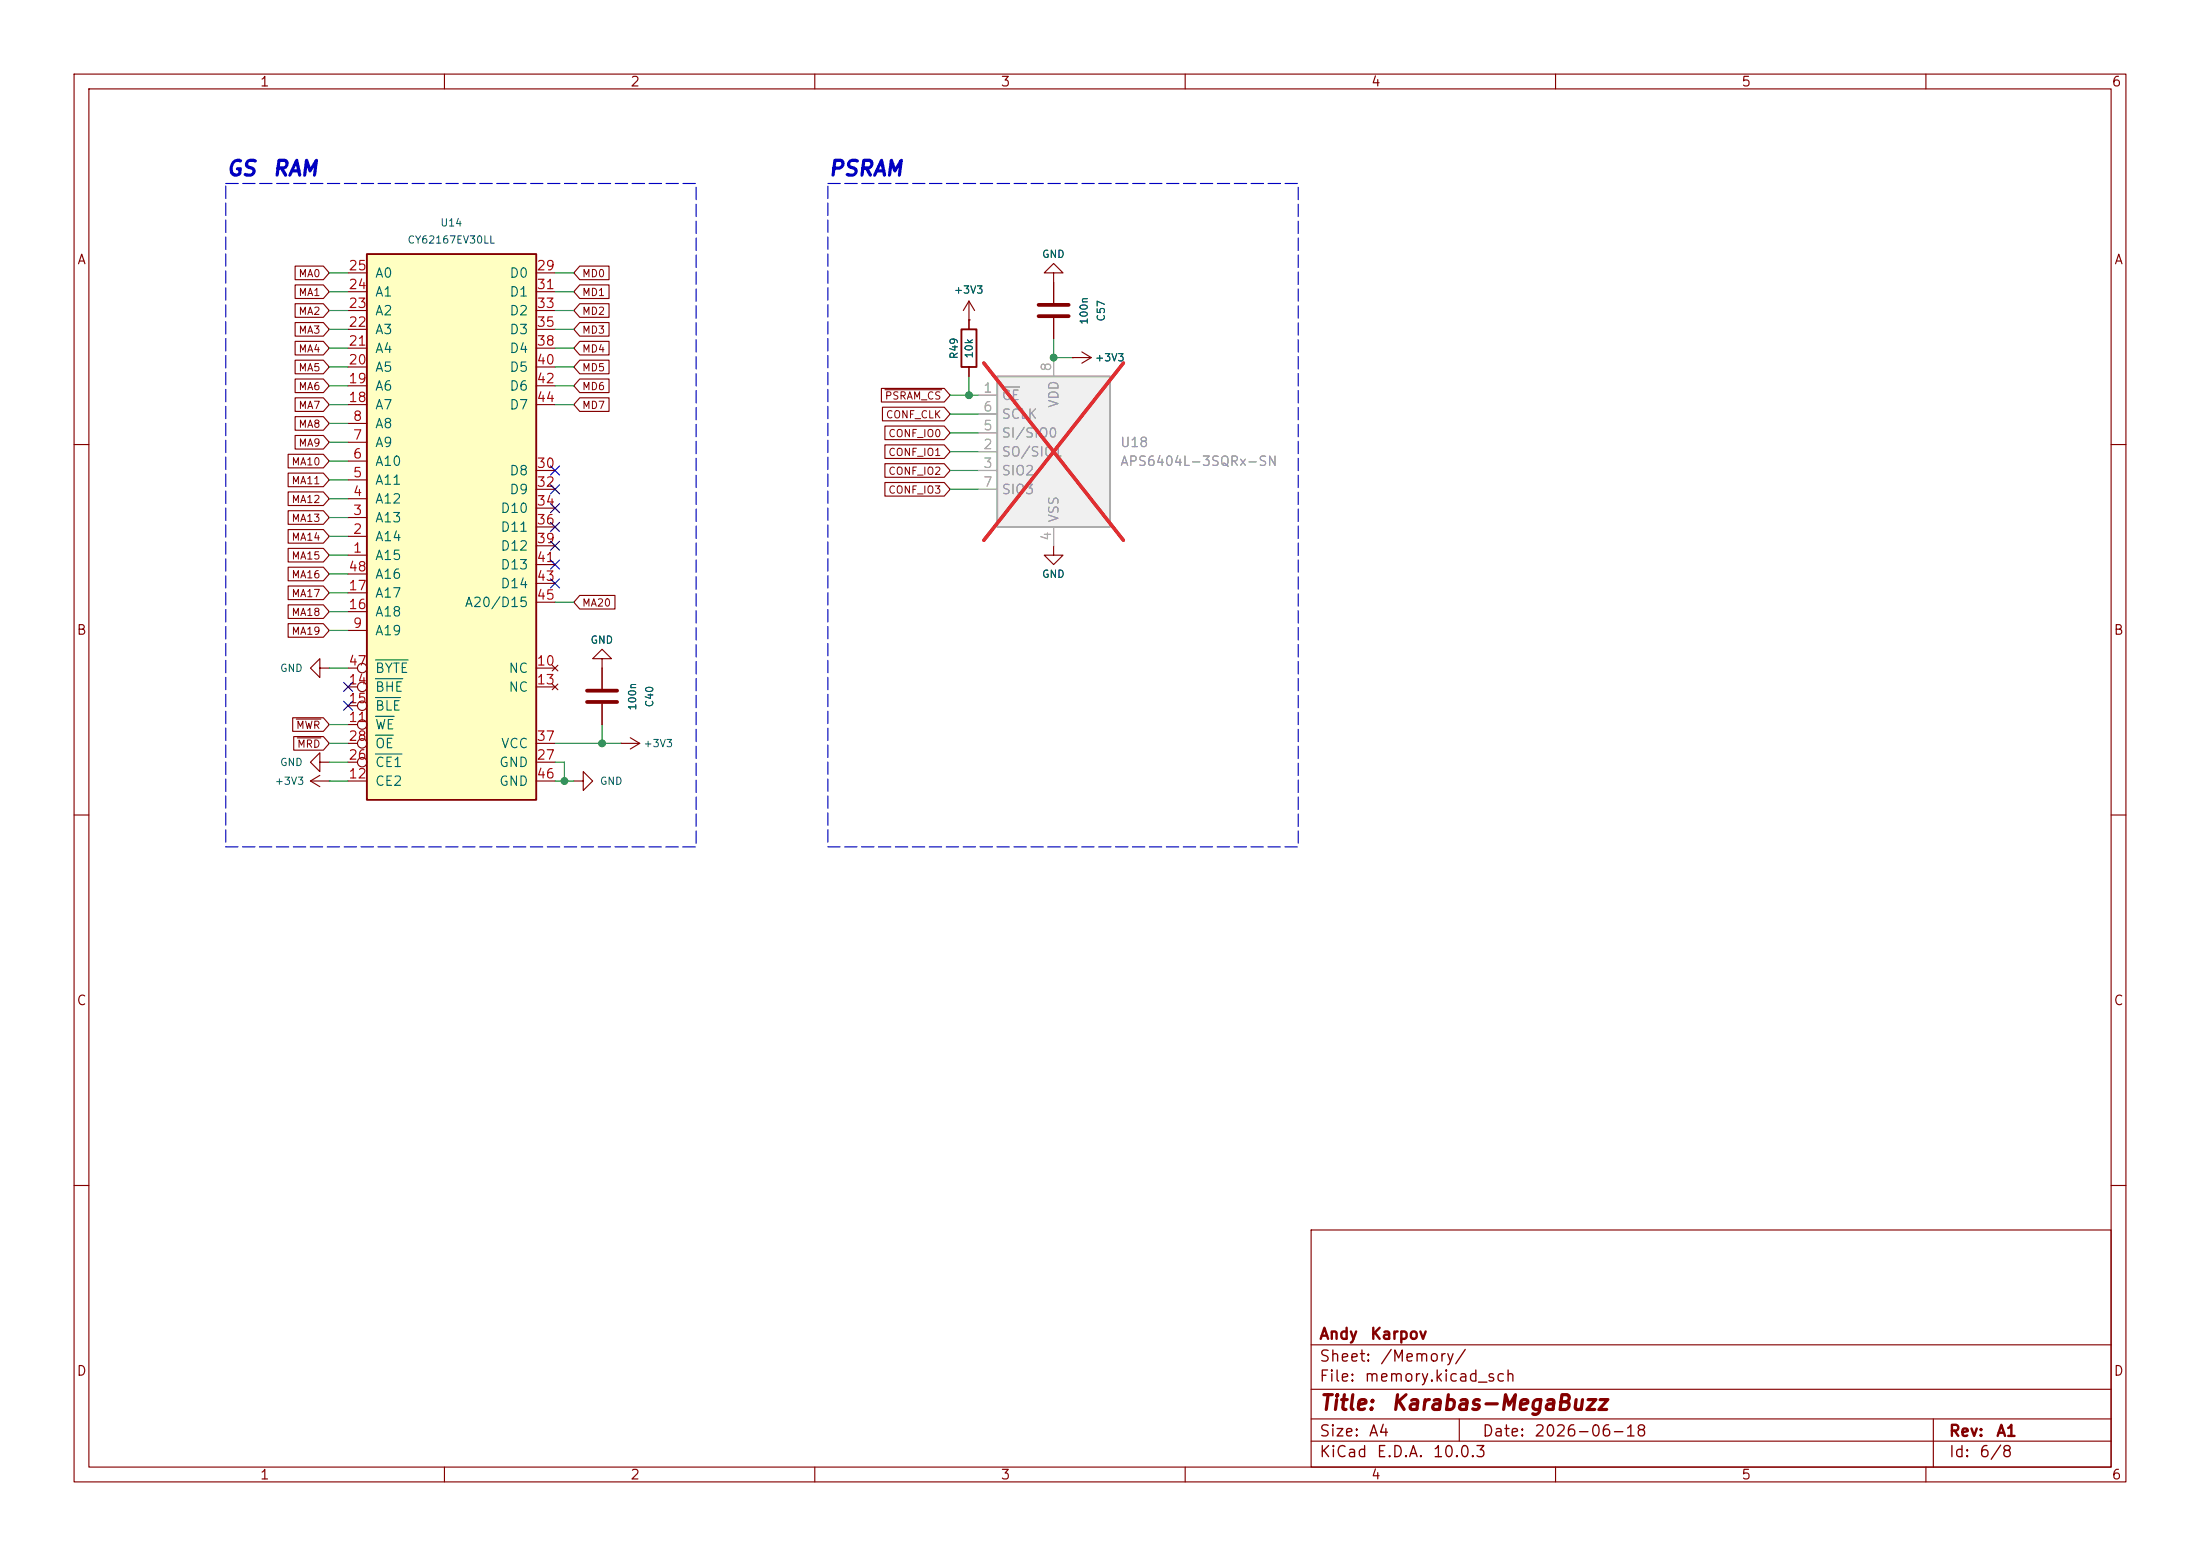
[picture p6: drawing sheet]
<svg xmlns="http://www.w3.org/2000/svg" width="297mm" height="210mm" viewBox="0 0 297 210" stroke-linecap="round" stroke-linejoin="round" font-family="sans-serif">
<g fill="none" stroke="#840000" stroke-width=".15">
<path d="M10 10h277v190h-277zM12 12h273v186h-273zM60 10v2M110 10v2M160 10v2M210 10v2M260 10v2M10 60h2M285 60h2M10 110h2M285 110h2M10 160h2"/>
<path d="M177 166h108v32h-108zM285 160h2M60 198v2M110 198v2M160 198v2M177 194.5h108M177 191.5h108M177 187.5h108M177 181.5h108M197 191.5v3M210 198v2M260 198v2"/>
<path d="M261 191.5v6.5"/>
</g>
<path d="M134.6 50.8h15.3v20.3h-15.3z" fill="#f0f0f0"/>
<path d="M134.6 50.8h15.3v20.3h-15.3z" fill="none" stroke="#a1a1a1" stroke-width=".25"/>
<path d="M132.1 53.3h2.5M132.1 58.4h2.5M132.1 55.9h2.5M142.2 48.3v2.5M132.1 61h2.5M132.1 63.5h2.5M132.1 66h2.5M142.2 71.1v2.6" fill="none" stroke="#a1a1a1" stroke-width=".15"/>
<path d="M135.3 52.2h2.3" fill="none" stroke="#989898" stroke-width=".15"/>
<path d="M132.8 49l18.9 23.9M151.7 49l-18.9 23.9" fill="none" stroke="#e12e31" stroke-width=".46"/>
<path d="M81.3 90.2v2.8M81.3 95v2.8M85.1 99.6l1.3 .7M41.9 105.4l1.3 .8M41.9 105.4h2.5M43.2 104.6l-1.3 .8M44.4 105.4h.1M77.5 105.4h1.2v-1.3l1.3 1.3-1.3 1.3v-1.3M83.8 100.3h.1M83.8 100.3h2.6M86.4 100.3l-1.3 .8" fill="none" stroke="#840000" stroke-width=".15"/>
<path d="M79.2 93.2h4.1M79.2 94.7h4.1" fill="none" stroke="#840000" stroke-width=".51"/>
<path d="M49.5 34.3h22.9v73.7h-22.9z" fill="#ffffc2"/>
<path d="M49.5 34.3h22.9v73.7h-22.9zM129.8 44.5h2v5h-2z" fill="none" stroke="#840000" stroke-width=".25"/>
<g fill="none" stroke="#840000" stroke-width=".15">
<path d="M39.8 38.5h3.9l.7 .9-.7 .9h-3.9zM39.8 35.9h3.9l.7 .9-.7 .9h-3.9zM47 39.4h2.5M47 36.8h2.5M72.4 39.4h2.5M72.4 36.8h2.5M78.3 38.5h3.9v1.8h-3.9l-.8-.9zM78.3 35.9h3.9v1.8h-3.9l-.8-.9zM142.2 36.8h1.3l-1.3-1.2-1.2 1.2h1.2v4.1M39.8 56.2h3.9l.7 1-.7 .9h-3.9zM39.8 58.8h3.9l.7 .9-.7 .9h-3.9zM39.8 48.6h3.9l.7 .9-.7 .9h-3.9z"/>
<path d="M39.8 51.2h3.9l.7 .9-.7 .9h-3.9zM39.8 43.5h3.9l.7 1-.7 .9h-3.9zM39.8 46.1h3.9l.7 .9-.7 .9h-3.9zM39.8 41h3.9l.7 .9-.7 .9h-3.9zM39.8 53.7h3.9l.7 .9-.7 .9h-3.9zM47 59.7h2.5M47 57.2h2.5M47 54.6h2.5M47 52.1h2.5M47 49.5h2.5M47 47h2.5M47 44.5h2.5"/>
<path d="M47 41.9h2.5M72.4 54.6h2.5M72.4 52.1h2.5M72.4 49.5h2.5M72.4 47h2.5M72.4 44.5h2.5M72.4 41.9h2.5M78.3 41h3.9v1.8h-3.9l-.8-.9zM78.3 43.5h3.9v1.9h-3.9l-.8-.9zM78.3 48.6h3.9v1.8h-3.9l-.8-.9zM78.3 51.2h3.9v1.8h-3.9l-.8-.9zM78.3 46.1h3.9v1.8h-3.9l-.8-.9z"/>
<path d="M78.3 53.7h3.9v1.8h-3.9l-.8-.9zM119 52.4h8.5l.8 .9-.8 1h-8.5zM119.1 55h8.4l.8 .9-.8 .9h-8.4zM119.5 57.5h8l.8 .9-.8 .9h-8zM119.5 52.6h7.6M130.8 43.2h.1M130.8 40.6v3.9M130.8 49.5v1.3M130.8 40.6l-.8 1.3M130.8 40.6l.8 1.3M142.2 42.9v2.8M144.8 48.3h.1"/>
<path d="M144.8 48.3h2.5M146 47.5l1.3 .8M147.3 48.3l-1.3 .7M38.9 61.3h4.8l.7 .9-.7 .9h-4.8zM38.9 79.1h4.8l.7 .9-.7 .9h-4.8zM38.9 74h4.8l.7 .9-.7 .9h-4.8zM38.9 76.6h4.8l.7 .9-.7 .9h-4.8zM38.9 68.9h4.8l.7 1-.7 .9h-4.8zM38.9 63.9h4.8l.7 .9-.7 .9h-4.8zM38.9 71.5h4.8l.7 .9-.7 .9h-4.8zM38.9 66.4h4.8l.7 .9-.7 .9h-4.8zM47 74.9h2.5"/>
<path d="M47 72.4h2.5M47 69.9h2.5M47 67.3h2.5M47 64.8h2.5M47 62.2h2.5M47 77.5h2.5M72.4 63.5h2.5M72.4 66h2.5M72.4 68.6h2.5M72.4 71.1h2.5M72.4 73.7h2.5M72.4 76.2h2.5"/>
<path d="M72.4 78.7h2.5M119.5 62.6h8l.8 .9-.8 .9h-8zM119.5 60h8l.8 1-.8 .9h-8zM119.5 65.1h8l.8 .9-.8 1h-8zM142.2 73.7v1.2h1.3l-1.3 1.3-1.2-1.3h1.2M38.9 84.2h4.8l.7 .9-.7 .9h-4.8zM38.9 81.6h4.8l.7 1-.7 .9h-4.8zM39.5 96.9h4.2l.7 .9-.7 .9h-4.2zM39.7 99.4h4l.7 .9-.7 .9h-4zM40 97h3.3M40.1 99.6h3.2M43.2 90.2v1.2l-1.3-1.2 1.3-1.3v1.3h1.2"/>
<path d="M47 85.1h2.5M47 90.2h1.3M47 97.8h1.3M47 92.7h1.3M47 95.3h1.3M47 82.6h2.5M47 80h2.5M72.4 90.2h2.5M72.4 92.7h2.5M72.4 81.3h2.5M74.5 89.8l.8 .8M74.5 92.3l.8 .8"/>
<path d="M75.3 89.8l-.8 .8M75.3 92.3l-.8 .8M78.3 80.4h4.7v1.8h-4.7l-.8-.9zM81.3 88.9h1.2l-1.2-1.3-1.3 1.3h1.3v4.1M81.3 95v2.8M43.2 102.9v1.2l-1.3-1.2 1.3-1.3v1.3h1.2M47 105.4h2.5M47 102.9h1.3M47 100.3h1.3M72.4 105.4h2.5M72.4 102.9h2.5M72.4 100.3h2.5"/>
<circle cx="48.9" cy="97.8" r=".63"/>
<circle cx="48.9" cy="90.2" r=".63"/>
<circle cx="48.9" cy="92.7" r=".63"/>
<circle cx="48.9" cy="95.2" r=".63"/>
<circle cx="48.9" cy="102.9" r=".63"/>
<circle cx="48.9" cy="100.3" r=".63"/>
</g>
<path d="M50.7 96.7h2.5M50.7 91.6h3.7M50.7 94.1h3.4M50.7 99.2h2.4M50.7 89.1h4.4M50.7 101.8h3.6" fill="none" stroke="#006464" stroke-width=".15"/>
<path d="M140.2 41.1h4.1M140.2 42.7h4.1" fill="none" stroke="#840000" stroke-width=".51"/>
<g fill="none" stroke="#009600" stroke-width=".15">
<path d="M44.4 39.4h2.6M44.4 36.8h2.6M74.9 39.4h2.6M74.9 36.8h2.6M44.4 54.6h2.6M44.4 47h2.6M44.4 49.5h2.6M44.4 44.5h2.6M44.4 41.9h2.6M44.4 52.1h2.6M44.4 59.7h2.6M44.4 57.2h2.6"/>
<path d="M74.9 54.6h2.6M74.9 47h2.6M74.9 49.5h2.6M74.9 44.5h2.6M74.9 41.9h2.6M74.9 52.1h2.6M128.3 55.9h3.8M128.3 58.4h3.8M128.3 53.3h3.8M130.8 50.8v2.5M142.2 45.7v2.6h2.6M44.4 77.5h2.6"/>
<path d="M44.4 72.4h2.6M44.4 74.9h2.6M44.4 62.2h2.6M44.4 64.8h2.6M44.4 67.3h2.6M44.4 69.9h2.6M128.3 61h3.8M128.3 66h3.8M128.3 63.5h3.8M44.4 80h2.6M44.4 82.6h2.6M44.4 85.1h2.6"/>
<path d="M44.4 90.2h2.6M44.4 97.8h2.6M74.9 81.3h2.6M81.3 97.8v2.5M44.4 102.9h2.6M44.4 100.3h2.6M44.4 105.4h2.6M74.9 102.9h1.3v2.5M74.9 100.3h8.9M74.9 105.4h2.6"/>
</g>
<g fill="none" stroke="#000084" stroke-width=".15">
<path d="M74.3 70.5l1.2 1.2M74.3 78.1l1.2 1.2M74.3 73.1l1.2 1.2M74.3 62.9l1.2 1.2M74.3 68l1.2 1.2M74.3 75.6l1.2 1.2M74.3 65.4l1.2 1.2M75.5 70.5l-1.2 1.2M75.5 78.1l-1.2 1.2M75.5 73.1l-1.2 1.2M75.5 62.9l-1.2 1.2M75.5 68l-1.2 1.2"/>
<path d="M75.5 75.6l-1.2 1.2M75.5 65.4l-1.2 1.2M46.4 92.1l1.2 1.2M46.4 94.6l1.2 1.3M47.6 92.1l-1.2 1.2M47.6 94.6l-1.2 1.3"/>
</g>
<path d="M30.5 24.8h63.5v89.5h-63.5zM111.8 24.8h63.5v89.5h-63.5z" fill="none" stroke="#0000c2" stroke-width=".15" stroke-dasharray="1.7 .6"/>
<path d="M132.1 53.3h2.5M132.1 58.4h2.5M132.1 55.9h2.5M142.2 48.3v2.5M132.1 61h2.5M132.1 63.5h2.5M132.1 66h2.5M142.2 71.1v2.6" fill="none" stroke="#a1a1a1" stroke-width=".15"/>
<path d="M135.3 52.2h2.3" fill="none" stroke="#989898" stroke-width=".15"/>
<path d="M132.8 49l18.9 23.9M151.7 49l-18.9 23.9" fill="none" stroke="#e12e31" stroke-width=".46"/>
<g fill="#009600" stroke="#009600" stroke-width=".14">
<circle cx="142.2" cy="48.3" r=".46"/>
<circle cx="81.3" cy="100.3" r=".46"/>
<circle cx="130.8" cy="53.3" r=".46"/>
<circle cx="76.2" cy="105.4" r=".46"/>
</g>
<g font-size="2" fill="#0000c2">
<text x="30.4" y="24.2">GS</text>
<text x="36.7" y="24.2">RAM</text>
<text x="111.7" y="24.2">PSRAM</text>
</g>
<g font-size="2" fill="#840000">
<text x="178" y="190.8">Title:</text>
<text x="187.7" y="190.8">Karabas-MegaBuzz</text>
</g>
<g font-size="1.5" fill="#840000">
<text x="178" y="184.2">Sheet:</text>
<text x="178" y="181.2">Andy</text>
<text x="184.9" y="181.2">Karpov</text>
<text x="186.2" y="184.2">/Memory/</text>
<text x="178" y="186.9">File:</text>
<text x="184.1" y="186.9">memory.kicad_sch</text>
<text x="178" y="197.1">KiCad</text>
<text x="178" y="194.3">Size:</text>
<text x="184.7" y="194.3">A4</text>
<text x="185.7" y="197.1">E.D.A.</text>
<text x="193.3" y="197.1">10.0.3</text>
<text x="200" y="194.3">Date:</text>
<text x="207" y="194.3">2026-06-18</text>
<text x="263" y="194.3">Rev:</text>
<text x="263" y="197.1">Id:</text>
<text x="267.1" y="197.1">6/8</text>
<text x="269.4" y="194.3">A1</text>
</g>
<g font-size="1.3" fill="#840000">
<text x="35" y="12">1</text>
<text x="85" y="12">2</text>
<text x="135" y="12">3</text>
<text x="185" y="12">4</text>
<text x="235" y="12">5</text>
<text x="285" y="12">6</text>
<text x="10.3" y="36">A</text>
<text x="285.3" y="36">A</text>
<text x="10.3" y="86">B</text>
<text x="285.3" y="86">B</text>
<text x="10.3" y="136">C</text>
<text x="285.3" y="136">C</text>
<text x="10.3" y="186">D</text>
<text x="285.3" y="186">D</text>
<text x="35" y="200">1</text>
<text x="85" y="200">2</text>
<text x="135" y="200">3</text>
<text x="185" y="200">4</text>
<text x="235" y="200">5</text>
<text x="285" y="200">6</text>
</g>
<g font-size="1.3" fill="#a90000">
<text x="46.9" y="41.9">23</text>
<text x="46.9" y="39.3">24</text>
<text x="46.9" y="36.8">25</text>
<text x="72.3" y="36.8">29</text>
<text x="72.3" y="39.3">31</text>
<text x="72.3" y="41.9">33</text>
<text x="46.9" y="47">21</text>
<text x="46.9" y="44.4">22</text>
<text x="72.3" y="44.4">35</text>
<text x="72.3" y="47">38</text>
<text x="46.9" y="52">19</text>
<text x="46.9" y="49.5">20</text>
<text x="72.3" y="49.5">40</text>
<text x="72.3" y="52">42</text>
<text x="46.9" y="54.6">18</text>
<text x="47.6" y="59.7">7</text>
<text x="47.6" y="57.1">8</text>
<text x="72.3" y="54.6">44</text>
<text x="47.6" y="64.7">5</text>
<text x="47.6" y="62.2">6</text>
<text x="72.3" y="63.5">30</text>
<text x="47.6" y="69.8">3</text>
<text x="47.6" y="67.3">4</text>
<text x="72.3" y="66">32</text>
<text x="72.3" y="68.6">34</text>
<text x="72.3" y="71.1">36</text>
<text x="46.9" y="77.4">48</text>
<text x="47.6" y="74.9">1</text>
<text x="47.6" y="72.4">2</text>
<text x="72.3" y="73.6">39</text>
<text x="72.3" y="76.2">41</text>
<text x="46.9" y="82.5">16</text>
<text x="46.9" y="80">17</text>
<text x="72.3" y="78.7">43</text>
<text x="72.3" y="81.3">45</text>
<text x="47.6" y="85.1">9</text>
<text x="46.9" y="92.7">14</text>
<text x="46.9" y="95.2">15</text>
<text x="46.9" y="90.1">47</text>
<text x="72.3" y="90.1">10</text>
<text x="72.3" y="92.7">13</text>
<text x="46.9" y="97.8">11</text>
<text x="46.9" y="100.3">28</text>
<text x="72.3" y="100.3">37</text>
<text x="46.9" y="105.4">12</text>
<text x="46.9" y="102.8">26</text>
<text x="72.3" y="102.8">27</text>
<text x="72.3" y="105.4">46</text>
</g>
<g font-size="1.3" fill="#006464">
<text x="50.5" y="40.3">A1</text>
<text x="50.5" y="37.8">A0</text>
<text x="68.7" y="37.8">D0</text>
<text x="68.7" y="40.3">D1</text>
<text x="50.5" y="48">A4</text>
<text x="50.5" y="45.4">A3</text>
<text x="50.5" y="42.9">A2</text>
<text x="68.7" y="42.9">D2</text>
<text x="68.7" y="45.4">D3</text>
<text x="68.7" y="48">D4</text>
<text x="50.5" y="53">A6</text>
<text x="50.5" y="50.5">A5</text>
<text x="68.7" y="50.5">D5</text>
<text x="68.7" y="53">D6</text>
<text x="50.5" y="58.1">A8</text>
<text x="50.5" y="55.6">A7</text>
<text x="68.7" y="55.6">D7</text>
<text x="50.5" y="65.7">A11</text>
<text x="50.5" y="63.2">A10</text>
<text x="50.5" y="60.7">A9</text>
<text x="68.7" y="64.5">D8</text>
<text x="50.5" y="70.8">A13</text>
<text x="50.5" y="68.3">A12</text>
<text x="67.5" y="69.6">D10</text>
<text x="68.7" y="67">D9</text>
<text x="50.5" y="75.9">A15</text>
<text x="50.5" y="73.4">A14</text>
<text x="67.5" y="72.1">D11</text>
<text x="67.5" y="74.6">D12</text>
<text x="67.5" y="77.2">D13</text>
<text x="50.5" y="83.5">A18</text>
<text x="50.5" y="81">A17</text>
<text x="50.5" y="78.4">A16</text>
<text x="62.6" y="82.3">A20/D15</text>
<text x="67.5" y="79.7">D14</text>
<text x="50.5" y="86.1">A19</text>
<text x="50.5" y="93.7">BHE</text>
<text x="50.5" y="91.1">BYTE</text>
<text x="68.6" y="91.1">NC</text>
<text x="68.6" y="93.7">NC</text>
<text x="50.5" y="98.8">WE</text>
<text x="50.5" y="96.2">BLE</text>
<text x="50.5" y="101.3">OE</text>
<text x="67.5" y="101.3">VCC</text>
<text x="50.5" y="106.4">CE2</text>
<text x="50.5" y="103.8">CE1</text>
<text x="67.3" y="103.8">GND</text>
<text x="67.3" y="106.4">GND</text>
</g>
<g font-size="1.3" fill="#aaa">
<text x="132.6" y="53.3">1</text>
<text x="142.2" y="50.2" transform="rotate(-90 142.2 50.2)">8</text>
<text x="132.6" y="58.4">5</text>
<text x="132.6" y="55.9">6</text>
<text x="132.6" y="60.9">2</text>
<text x="132.6" y="63.5">3</text>
<text x="132.6" y="66">7</text>
<text x="142.2" y="73.1" transform="rotate(-90 142.2 73.1)">4</text>
</g>
<g font-size="1.3" fill="#989898">
<text x="135.1" y="54.3">CE</text>
<text x="135.1" y="59.4">SI/SIO0</text>
<text x="135.1" y="56.9">SCLK</text>
<text x="143.2" y="55.1" transform="rotate(-90 143.2 55.1)">VDD</text>
<text x="135.1" y="61.9">SO/SIO1</text>
<text x="135.1" y="64.5">SIO2</text>
<text x="151.1" y="60.7">U18</text>
<text x="151.1" y="63.2">APS6404L-3SQRx-SN</text>
<text x="135.1" y="67">SIO3</text>
<text x="143.2" y="70.6" transform="rotate(-90 143.2 70.6)">VSS</text>
</g>
<g font-size="1" fill="#006464">
<text x="54.9" y="33.1">CY62167EV30LL</text>
<text x="59.4" y="30.8">U14</text>
<text x="140.6" y="35">GND</text>
<text x="128.7" y="39.9">+3V3</text>
<text x="147.1" y="43.9" transform="rotate(-90 147.1 43.9)">100n</text>
<text x="149.4" y="43.5" transform="rotate(-90 149.4 43.5)">C57</text>
<text x="129.5" y="48.6" transform="rotate(-90 129.5 48.6)">R49</text>
<text x="131.6" y="48.5" transform="rotate(-90 131.6 48.5)">10k</text>
<text x="147.7" y="49">+3V3</text>
<text x="140.6" y="78.2">GND</text>
<text x="79.6" y="87.1">GND</text>
<text x="37.7" y="90.9">GND</text>
<text x="86.1" y="96" transform="rotate(-90 86.1 96)">100n</text>
<text x="88.4" y="95.5" transform="rotate(-90 88.4 95.5)">C40</text>
<text x="86.8" y="101.1">+3V3</text>
<text x="37" y="106.2">+3V3</text>
<text x="37.7" y="103.6">GND</text>
<text x="80.9" y="106.2">GND</text>
</g>
<g font-size="1" fill="#840000">
<text x="40.2" y="40.2">MA1</text>
<text x="40.2" y="37.7">MA0</text>
<text x="78.5" y="40.2">MD1</text>
<text x="78.5" y="37.7">MD0</text>
<text x="40.2" y="45.3">MA3</text>
<text x="40.2" y="47.8">MA4</text>
<text x="40.2" y="42.7">MA2</text>
<text x="78.5" y="42.7">MD2</text>
<text x="78.5" y="45.3">MD3</text>
<text x="78.5" y="47.8">MD4</text>
<text x="40.2" y="50.4">MA5</text>
<text x="40.2" y="52.9">MA6</text>
<text x="78.5" y="50.4">MD5</text>
<text x="78.5" y="52.9">MD6</text>
<text x="40.2" y="58">MA8</text>
<text x="40.2" y="55.4">MA7</text>
<text x="78.5" y="55.4">MD7</text>
<text x="119.4" y="54.2">PSRAM_CS</text>
<text x="119.5" y="56.7">CONF_CLK</text>
<text x="119.8" y="59.2">CONF_IO0</text>
<text x="39.3" y="63.1">MA10</text>
<text x="39.3" y="65.6">MA11</text>
<text x="40.2" y="60.5">MA9</text>
<text x="119.8" y="64.3">CONF_IO2</text>
<text x="119.8" y="61.8">CONF_IO1</text>
<text x="39.3" y="70.7">MA13</text>
<text x="39.3" y="68.1">MA12</text>
<text x="119.8" y="66.9">CONF_IO3</text>
<text x="39.3" y="75.8">MA15</text>
<text x="39.3" y="73.2">MA14</text>
<text x="39.3" y="80.8">MA17</text>
<text x="39.3" y="78.3">MA16</text>
<text x="39.3" y="83.4">MA18</text>
<text x="78.5" y="82.1">MA20</text>
<text x="39.3" y="85.9">MA19</text>
<text x="39.9" y="98.6">MWR</text>
<text x="40" y="101.2">MRD</text>
</g>
</svg>
